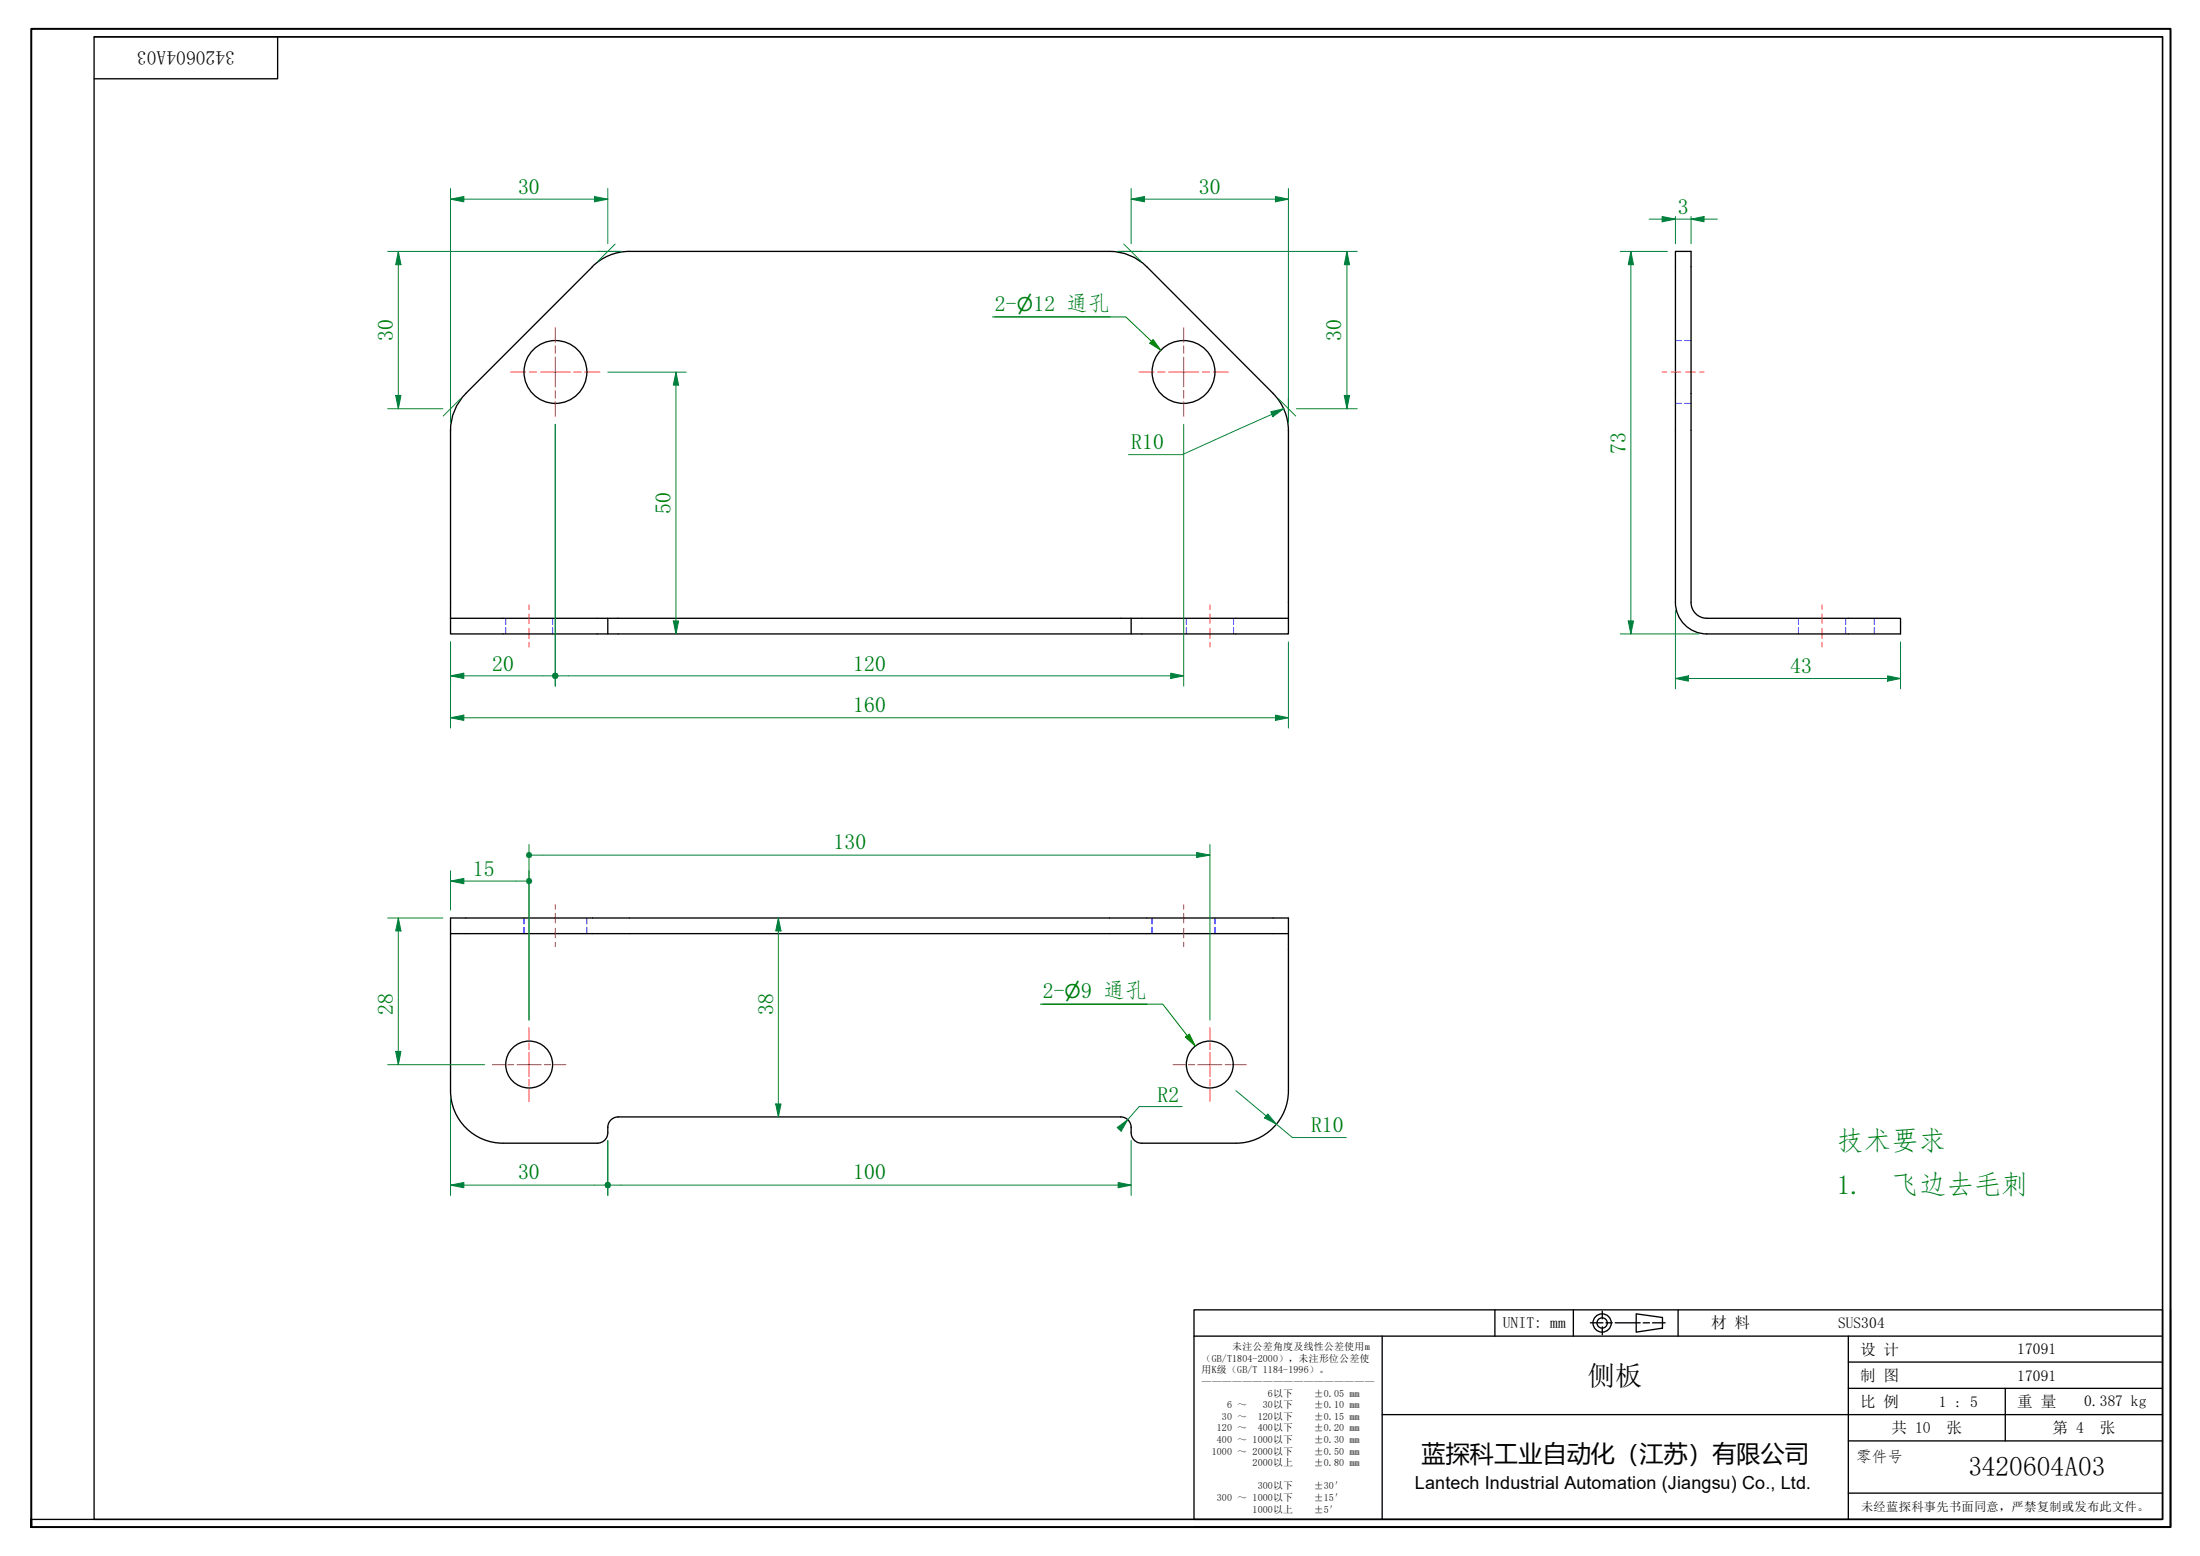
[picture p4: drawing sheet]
<svg xmlns="http://www.w3.org/2000/svg" width="420mm" height="297mm" viewBox="0 0 420 297" stroke-linecap="round" stroke-linejoin="round" font-family="sans-serif">
<g fill="none" stroke="#00f" stroke-width=".19">
<path d="M320 65h1.2M320 77h1.2M321.8 65h1.2M321.8 77h1.2M96.6 118v1.2M96.6 119.8v1.2M105.5 118v1.2M105.5 119.8v1.2M226.6 118v1.2M226.6 119.8v1.2M235.6 118v1.2M235.6 119.8v1.2"/>
<path d="M343.5 118v1.2M343.5 119.8v1.2M352.5 118v1.2M352.5 119.8v1.2M357.9 118v1.2M357.9 119.8v1.2M100.1 175.2v1.2M100.1 177v1.2M112.1 175.2v1.2M112.1 177v1.2M220 175.2v1.2M220 177v1.2"/>
<path d="M232 175.2v1.2M232 177v1.2"/>
</g>
<g fill="none" stroke="#000" stroke-width=".25">
<path d="M113.2 50.9l-24.2 24.2a10 10 0 0 0-3 7.1v35.8M120.2 48a10 10 0 0 0-7.1 2.9M120.2 48h91.7M211.9 48a10 10 0 0 1 7.1 2.9M219 50.9l24.1 24.2a10 10 0 0 1 3 7.1v35.8M86 118h160.1M86 118v3h30.1v-3M216 118v3h30.1v-3M320 115v-67h3v67M323 115a3 3 0 0 0 2.9 3h37.1v3h-37.1a6 6 0 0 1-5.9-6M116.1 121h99.9M86 178.2v30a10 10 0 0 0 10.1 10h18a2 2 0 0 0 2-2"/>
<path d="M86 175.2h160.1v3h-160.1zM246.1 178.2v30a10 10 0 0 1-10 10h-18M116.1 215.2v1M118 213.2h96a2 2 0 0 1 2 2M118.1 213.2a2 2 0 0 0-2 2M216 215.2v1M216 216.2a2 2 0 0 0 2 2"/>
<circle cx="106.1" cy="71" r="6"/>
<circle cx="226" cy="71" r="6"/>
<circle cx="101.1" cy="203.2" r="4.5"/>
<circle cx="231" cy="203.2" r="4.5"/>
</g>
<path d="M6 291.5v-1.4v1.4M6 290.1v-284.6h408.5v286h-408.5" fill="none" stroke="#000" stroke-width=".38"/>
<path d="M18 7h395v283.1h-395zM18 7h395M53 7v8h-35M413 7v283.1h-407" fill="none" stroke="#000" stroke-width=".25"/>
<g fill="none" stroke="#000" stroke-width=".25">
<path d="M228 250h185v40.1h-185zM228 255.1h185M264 255.1v35M285.5 250v5.1M300.5 250v5.1M303.7 252.5h2.4M306 250.3v1.5M306 253.3v1.5M306.7 252.5h1.2M308.5 252.5h4.7M312.5 250.8l5 .7v2l-5 .8zM313.8 252.5h1.2"/>
<path d="M315.6 252.5h2.4M320.5 250v5.1M353 255.1v35M414.5 250v41.5h-186.5M264 270.1h149M353 275.1h60M353 265h60M353 260h60M383 265v10.1M353 285h60"/>
<circle cx="306" cy="252.6" r="1.75"/>
<circle cx="306" cy="252.6" r=".98"/>
</g>
<g fill="none" stroke="#f00" stroke-width=".19">
<path d="M317.4 71h.9M319.2 71h1.8M321.9 71h1.9M324.6 71h.8M101 115.5v.8M101 117.2v1.8M231.1 115.5v.8M231.1 117.2v1.8M348 115.5v.8M348 117.2v1.8M101 120v1.8M101 122.7v.8"/>
<path d="M231.1 120v1.8M231.1 122.7v.8M348 120v1.8M348 122.7v.8M106 172.7v.8M106 174.4v1.8M106 177.2v1.9M106 179.9v.8M226.1 172.7v.8M226.1 174.4v1.8M226.1 177.2v1.9M226.1 179.9v.8"/>
</g>
<g fill="none" stroke="#f00" stroke-width=".19">
<path d="M97.5 71h2.9M101.1 71h1.4M103.3 71h5.6M106 62.5v2.8M106 66v1.5M106 68.2v5.6M106 74.5v1.5M106 76.7v2.8M109.6 71h1.4M111.7 71h2.9M217.6 71h2.8M221.1 71h1.4"/>
<path d="M223.2 71h5.7M226.1 62.5v2.8M226.1 66v1.5M226.1 68.2v5.6M226.1 74.5v1.5M226.1 76.7v2.8M229.6 71h1.4M231.7 71h2.9M101 196.2v2.4M101 199.1v1.2M231.1 196.2v2.4M231.1 199.1v1.2"/>
<path d="M94 203.2h2.4M97 203.2h1.1M98.7 203.2h4.7M101 200.9v4.6M101 206.1v1.2M101 207.9v2.3M103.9 203.2h1.3M105.7 203.2h2.4M224 203.2h2.4M226.9 203.2h1.3M228.7 203.2h4.7M231.1 200.9v4.6"/>
<path d="M231.1 206.1v1.2M231.1 207.9v2.3M234 203.2h1.1M235.7 203.2h2.4"/>
</g>
<path d="M86 129h2.6" fill="none" stroke="#00803f" stroke-width=".19"/>
<path d="M86 129l2.6-.5v1z" fill="#00803f"/>
<path d="M86 129l2.6-.5v1zM103.6 129h1.8" fill="none" stroke="#00803f" stroke-width=".19"/>
<circle cx="106" cy="129" r=".63" fill="#00803f"/>
<path d="M106 81v50M86 122.5v8.5M88.6 129h15M106.7 129h1.9" fill="none" stroke="#00803f" stroke-width=".19"/>
<circle cx="106" cy="129" r=".63" fill="#00803f"/>
<path d="M223.6 129h2.5" fill="none" stroke="#00803f" stroke-width=".19"/>
<path d="M223.6 128.5l2.5 .5-2.5 .5z" fill="#00803f"/>
<path d="M106 81v50M226.1 81v50M86 137h2.6M108.6 129h115M223.6 128.5l2.5 .5-2.5 .5z" fill="none" stroke="#00803f" stroke-width=".19"/>
<path d="M86 137l2.6-.5v1z" fill="#00803f"/>
<path d="M86 137l2.6-.5v1zM243.6 137h2.5" fill="none" stroke="#00803f" stroke-width=".19"/>
<path d="M243.6 136.5l2.5 .5-2.5 .5z" fill="#00803f"/>
<path d="M129.1 118.5v2.5M86 122.5v16.5M88.6 137h155M243.6 136.5l2.5 .5-2.5 .5zM246.1 122.5v16.5" fill="none" stroke="#00803f" stroke-width=".19"/>
<path d="M128.6 118.5h1l-.5 2.5z" fill="#00803f"/>
<path d="M129.1 71v2.5M128.6 118.5h1l-.5 2.5z" fill="none" stroke="#00803f" stroke-width=".19"/>
<path d="M129.1 71l.5 2.5h-1z" fill="#00803f"/>
<path d="M116.1 71h15M129.1 71l.5 2.5h-1zM129.1 73.5v45" fill="none" stroke="#00803f" stroke-width=".19"/>
<path d="M190 60.5h22M219.9 65.1l1.8 1.8" fill="none" stroke="#008000" stroke-width=".19"/>
<path d="M220.2 64.8l1.5 2.1-2.1-1.4z" fill="#008000"/>
<path d="M189.5 60.5h25.5l4.9 4.6M220.2 64.8l1.5 2.1-2.1-1.4z" fill="none" stroke="#008000" stroke-width=".19"/>
<path d="M243.6 38h2.5" fill="none" stroke="#00803f" stroke-width=".19"/>
<path d="M243.6 37.5l2.5 .5-2.5 .5z" fill="#00803f"/>
<path d="M216 38h2.6M243.6 37.5l2.5 .5-2.5 .5z" fill="none" stroke="#00803f" stroke-width=".19"/>
<path d="M216 38l2.6-.5v1z" fill="#00803f"/>
<path d="M216 38l2.6-.5v1zM216 36v10.5M218.6 38h25M246.1 36v44.6M213.4 48h4.7M214.6 46.6l3.3 3.3M257.2 48v2.5" fill="none" stroke="#00803f" stroke-width=".19"/>
<path d="M257.2 48l.5 2.5h-1z" fill="#00803f"/>
<path d="M257.2 48l.5 2.5h-1zM257.2 75.5v2.5" fill="none" stroke="#00803f" stroke-width=".19"/>
<path d="M256.7 75.5h1l-.5 2.5z" fill="#00803f"/>
<path d="M86 38h2.6M213.4 48h45.8M257.2 50.5v25M244.2 76.1l3.3 3.3M246.1 76v4.6M247.6 78h11.6M256.7 75.5h1l-.5 2.5z" fill="none" stroke="#00803f" stroke-width=".19"/>
<path d="M86 38l2.6-.5v1z" fill="#00803f"/>
<path d="M86 38l2.6-.5v1zM113.5 38h2.6" fill="none" stroke="#00803f" stroke-width=".19"/>
<path d="M113.5 37.5l2.6 .5-2.6 .5z" fill="#00803f"/>
<path d="M86 36v44.6M88.6 38h24.9M113.5 37.5l2.6 .5-2.6 .5zM116.1 36v10.5M76.1 48v2.5M114 48h4.7M117.5 46.6l-3.3 3.3" fill="none" stroke="#00803f" stroke-width=".19"/>
<path d="M76.1 48l.5 2.5h-1z" fill="#00803f"/>
<path d="M76.1 48l.5 2.5h-1zM76.1 75.5v2.5" fill="none" stroke="#00803f" stroke-width=".19"/>
<path d="M75.6 75.5h1l-.5 2.5z" fill="#00803f"/>
<path d="M74 48h44.7M76.1 50.5v25M74 78h10.6M75.6 75.5h1l-.5 2.5zM86 76v4.6M87.9 76.1l-3.3 3.3M245.2 78l-2.3 1.1" fill="none" stroke="#00803f" stroke-width=".19"/>
<path d="M242.7 78.6l2.5-.6-2.1 1.6z" fill="#00803f"/>
<path d="M242.7 78.6l2.5-.6-2.1 1.6zM242.9 79.1l-17.1 7.7h-10.3M320 129.5h2.5" fill="none" stroke="#00803f" stroke-width=".19"/>
<path d="M320 129.5l2.5-.5v1z" fill="#00803f"/>
<path d="M320 129.5l2.5-.5v1zM360.5 129.5h2.5" fill="none" stroke="#00803f" stroke-width=".19"/>
<path d="M360.5 129l2.5 .5-2.5 .5z" fill="#00803f"/>
<path d="M311.5 118.5v2.5M320 116.5v15M322.5 129.5h38M360.5 129l2.5 .5-2.5 .5zM363 122.5v9" fill="none" stroke="#00803f" stroke-width=".19"/>
<path d="M311 118.5h1l-.5 2.5z" fill="#00803f"/>
<path d="M311.5 48v2.5M311 118.5h1l-.5 2.5z" fill="none" stroke="#00803f" stroke-width=".19"/>
<path d="M311.5 48l.5 2.5h-1z" fill="#00803f"/>
<path d="M309.4 48h9.1M311.5 48l.5 2.5h-1zM311.5 50.5v68M317.4 41.8h2.6M309.4 121h15.1" fill="none" stroke="#00803f" stroke-width=".19"/>
<path d="M317.4 41.3l2.6 .5-2.6 .5z" fill="#00803f"/>
<path d="M317.4 41.3l2.6 .5-2.6 .5zM323 41.8h2.4" fill="none" stroke="#00803f" stroke-width=".19"/>
<path d="M323 41.8l2.4-.5v1z" fill="#00803f"/>
<path d="M315 41.8h2.4M320 41.8h3M320 41.3v5.2M323 41.8l2.4-.5v1zM323 41.3v5.2M325.4 41.8h2.6M86 168.2h2.6" fill="none" stroke="#00803f" stroke-width=".19"/>
<path d="M86 168.2l2.6-.5v1z" fill="#00803f"/>
<path d="M86 168.2l2.6-.5v1zM98.6 168.2h1.9" fill="none" stroke="#00803f" stroke-width=".19"/>
<circle cx="101" cy="168.2" r=".63" fill="#00803f"/>
<path d="M86 166.2v7.5M88.6 168.2h10M101 166.2v28.5M101.7 163.2h1.9" fill="none" stroke="#00803f" stroke-width=".19"/>
<path d="M100.6 162.8l.4-.2 .5 .2 .2 .4-.2 .5-.5 .1-.4-.1-.1-.5z" fill-rule="evenodd" fill="#00803f"/>
<path d="M228.5 163.2h2.6" fill="none" stroke="#00803f" stroke-width=".19"/>
<path d="M228.5 162.7l2.6 .5-2.6 .5z" fill="#00803f"/>
<path d="M76.1 175.2v2.5M101 161.2v33.5M103.6 163.2h124.9M228.5 162.7l2.6 .5-2.6 .5zM231.1 161.2v33.5" fill="none" stroke="#00803f" stroke-width=".19"/>
<path d="M76.1 175.2l.5 2.5h-1z" fill="#00803f"/>
<path d="M76.1 175.2l.5 2.5h-1zM76.1 200.7v2.5" fill="none" stroke="#00803f" stroke-width=".19"/>
<path d="M75.6 200.7h1l-.5 2.5z" fill="#00803f"/>
<path d="M74 175.2h10.6M76.1 177.7v23M74 203.2h18.6M75.6 200.7h1l-.5 2.5z" fill="none" stroke="#00803f" stroke-width=".19"/>
<path d="M199.1 191.7h20M226.8 197.7l1.5 2" fill="none" stroke="#008000" stroke-width=".19"/>
<path d="M226.4 198l.7-.6 1.2 2.3z" fill="#008000"/>
<path d="M198.7 191.7h23.4l4.7 6M226.4 198l.7-.6 1.2 2.3z" fill="none" stroke="#008000" stroke-width=".19"/>
<path d="M86 226.2h2.6" fill="none" stroke="#00803f" stroke-width=".19"/>
<path d="M86 226.2l2.6-.5v1z" fill="#00803f"/>
<path d="M86 226.2l2.6-.5v1zM113.5 226.2h1.9" fill="none" stroke="#00803f" stroke-width=".19"/>
<circle cx="116" cy="226.2" r=".62" fill="#00803f"/>
<path d="M86 209.7v18.5M116.1 217.7v10.5M88.6 226.2h24.9M116.6 226.2h2" fill="none" stroke="#00803f" stroke-width=".19"/>
<circle cx="116.1" cy="226.2" r=".63" fill="#00803f"/>
<path d="M213.6 226.2h2.4" fill="none" stroke="#00803f" stroke-width=".19"/>
<path d="M213.6 225.7l2.4 .5-2.4 .5z" fill="#00803f"/>
<path d="M116.1 217.7v10.5M148.7 210.7v2.5M216 217.7v10.5M118.6 226.2h95M213.6 225.7l2.4 .5-2.4 .5z" fill="none" stroke="#00803f" stroke-width=".19"/>
<path d="M148.1 210.7h1.1l-.5 2.5z" fill="#00803f"/>
<path d="M148.7 175.2v2.5M148.1 210.7h1.1l-.5 2.5z" fill="none" stroke="#00803f" stroke-width=".19"/>
<path d="M148.7 175.2l.5 2.5h-1.1z" fill="#00803f"/>
<path d="M148.7 175.2l.5 2.5h-1.1zM148.7 177.7v33M241.8 213l2 1.6" fill="none" stroke="#00803f" stroke-width=".19"/>
<path d="M242.1 212.6l1.7 2-2.3-1.2z" fill="#00803f"/>
<path d="M215.4 213.7l-1.7 1.9M236 208.2l5.8 4.8M242.1 212.6l1.7 2-2.3-1.2zM243.8 214.6l3 2.6h10.3" fill="none" stroke="#00803f" stroke-width=".19"/>
<path d="M213.4 215.3l2-1.6-1.3 2.2z" fill="#00803f"/>
<path d="M213.4 215.3l2-1.6-1.3 2.2zM214.1 215.2l-.4 .4M225.7 211.3h-8.1l-2.2 2.4" fill="none" stroke="#00803f" stroke-width=".19"/>
<g font-size="5.2" fill="#008000">
<text x="350.8" y="219.6">技术要求</text>
<text x="350.8" y="228">1.</text>
<text x="361.3" y="228">飞边去毛刺</text>
</g>
<g font-size="5.2">
<text x="303.3" y="264.4">侧板</text>
<text x="375.9" y="281.9">3420604A03</text>
</g>
<text font-size="4.6" x="271.5" y="279">蓝探科工业自动化（江苏）有限公司</text>
<g font-size="4.2" fill="#008000">
<text x="98.9" y="37">30</text>
<text x="229" y="37">30</text>
<text x="320.4" y="40.8">3</text>
<text x="190" y="59.4">2-</text>
<text x="197.4" y="59.4">12 通孔</text>
<text x="75" y="65.1" transform="rotate(-90 75 65.1)">30</text>
<text x="256.2" y="65.1" transform="rotate(-90 256.2 65.1)">30</text>
<text x="216" y="85.7">R10</text>
<text x="310.5" y="86.6" transform="rotate(-90 310.5 86.6)">73</text>
<text x="128.1" y="98.1" transform="rotate(-90 128.1 98.1)">50</text>
<text x="94" y="128">20</text>
<text x="162.9" y="128">120</text>
<text x="341.9" y="128.5">43</text>
<text x="162.9" y="136">160</text>
<text x="90.3" y="167.2">15</text>
<text x="159.2" y="162.2">130</text>
<text x="199.1" y="190.5">2-</text>
<text x="206.5" y="190.5">9 通孔</text>
<text x="75" y="193.8" transform="rotate(-90 75 193.8)">28</text>
<text x="147.6" y="193.8" transform="rotate(-90 147.6 193.8)">38</text>
<text x="221" y="210.3">R2</text>
<text x="250.4" y="216.1">R10</text>
<text x="98.9" y="225.2">30</text>
<text x="162.9" y="225.2">100</text>
</g>
<text font-size="3.7" x="44.8" y="9.7" transform="rotate(180 44.8 9.7)">3420604A03</text>
<g font-size="3.6" fill="#008000">
<text x="194.2" y="59.4">⌀</text>
<text x="203.3" y="190.5">⌀</text>
</g>
<text font-size="3.4" x="270.2" y="284.2">Lantech Industrial Automation (Jiangsu) Co., Ltd.</text>
<g font-size="3">
<text x="287" y="253.5">UNIT: mm</text>
<text x="326.8" y="253.6">材 料</text>
<text x="351" y="253.5">SUS304</text>
<text x="355.3" y="263.6">制 图</text>
<text x="355.3" y="258.6">设 计</text>
<text x="385.3" y="258.6">17091</text>
<text x="385.3" y="263.6">17091</text>
<text x="355.3" y="268.6">比 例</text>
<text x="370.3" y="268.5">1 : 5</text>
<text x="385.3" y="268.7">重 量</text>
<text x="398" y="268.4">0.387 kg</text>
<text x="361.3" y="273.6">共 10</text>
<text x="371.7" y="273.6">张</text>
<text x="392" y="273.6">第 4</text>
<text x="401" y="273.6">张</text>
<text x="354.5" y="279.1">零件号</text>
</g>
<text font-size="2.3" x="355.5" y="288.4">未经蓝探科事先书面同意，严禁复制或发布此文件。</text>
<g font-size="1.9">
<text x="235.3" y="257.7">未注公差角度及线性公差使用m</text>
<text x="229.5" y="260">（GB/T1804-2000），未注形位公差使</text>
<text x="229.5" y="262.2">用K级（GB/T 1184-1996）。</text>
<text x="229.5" y="264.4">—————————————————</text>
<text x="234.4" y="268.8">6 ～</text>
<text x="241.2" y="268.8">30以下</text>
<text x="242.1" y="266.6">6以下</text>
<text x="250.9" y="266.6">±0.05 mm</text>
<text x="250.9" y="268.8">±0.10 mm</text>
<text x="232.4" y="273.2">120 ～</text>
<text x="232.4" y="275.4">400 ～ 1000以下</text>
<text x="233.4" y="271.1">30 ～</text>
<text x="240.2" y="271.1">120以下</text>
<text x="240.2" y="273.2">400以下</text>
<text x="250.9" y="271.1">±0.15 mm</text>
<text x="250.9" y="273.2">±0.20 mm</text>
<text x="250.9" y="275.4">±0.30 mm</text>
<text x="231.5" y="277.7">1000 ～ 2000以下</text>
<text x="239.2" y="279.9">2000以上</text>
<text x="250.9" y="277.7">±0.50 mm</text>
<text x="250.9" y="279.9">±0.80 mm</text>
<text x="232.4" y="286.6">300 ～ 1000以下</text>
<text x="240.2" y="284.3">300以下</text>
<text x="250.9" y="284.3">±30′</text>
<text x="250.9" y="286.6">±15′</text>
<text x="239.2" y="288.8">1000以上</text>
<text x="250.9" y="288.8">±5′</text>
</g>
</svg>
